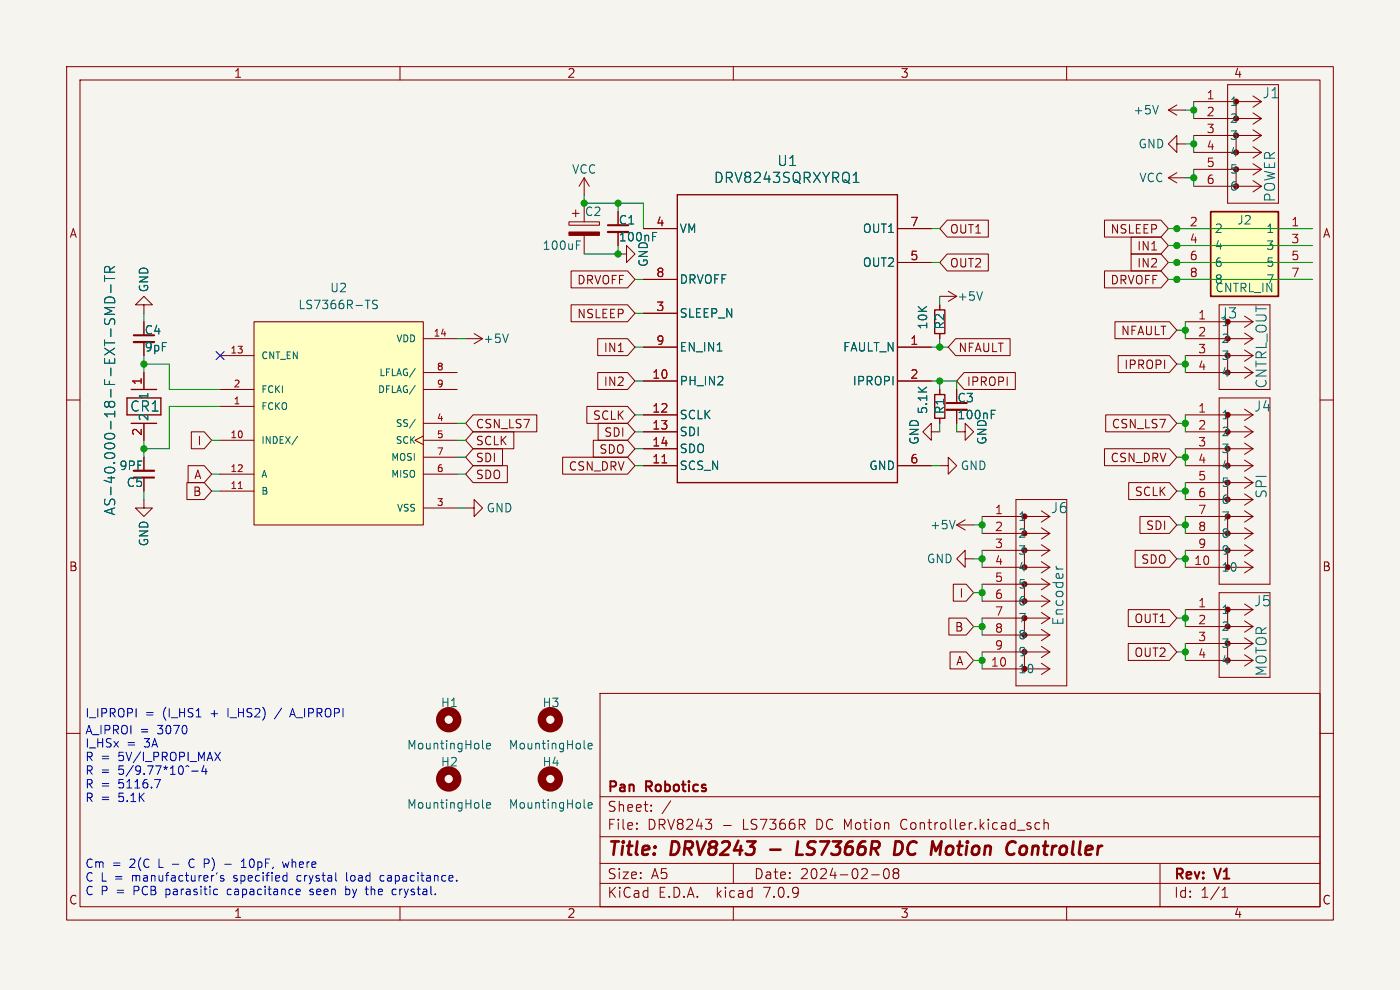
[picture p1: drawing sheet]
<svg xmlns="http://www.w3.org/2000/svg" width="297mm" height="210mm" viewBox="0 0 297 210" stroke-linecap="round" stroke-linejoin="round" font-family="sans-serif">
<path d="M0 0h297.1v210.1h-297.1z" fill="#f5f4ef" stroke="#f5f4ef" stroke-width=".21"/>
<g fill="none" stroke="#840000" stroke-width=".22">
<path d="M14.1 14.1h268.8v181.1h-268.8zM17 17h263v175.3h-263zM84.9 14.1v2.9M155.6 14.1v2.9M226.3 14.1v2.9M260.4 18h10.8v25.1h-10.8zM123.9 37.7v3.6M123.9 37.7l-1 1.8M123.9 37.7l1.1 1.8M247.9 23.3l1.8 1.1M247.9 23.3h3.6M247.9 37.7l1.8 1.1"/>
<path d="M247.9 37.7h3.6M249.7 30.5v-1.8l-1.8 1.8 1.8 1.8v-1.8h1.8M249.7 22.3l-1.8 1M249.7 36.6l-1.8 1.1M253.2 39.5h14.4M253.2 35.9h14.4M253.2 32.3h14.4M253.2 28.7h14.4M253.2 25.1h14.4M253.2 21.6h14.4M262.2 21.6v3.5M262.2 28.7v3.6"/>
<path d="M262.2 35.9v3.6M265.8 38.3l1.8 1.2M265.8 34.7l1.8 1.2M265.8 31.1l1.8 1.2M265.8 27.5l1.8 1.2M265.8 23.9l1.8 1.2M265.8 20.4l1.8 1.2M267.6 39.5l-1.8 1.2M267.6 35.9l-1.8 1.2M267.6 32.3l-1.8 1.2M267.6 28.7l-1.8 1.2M267.6 25.1l-1.8 1.2"/>
<path d="M267.6 21.6l-1.8 1.2M120.7 47.1h6.5v.7h-6.5zM121.2 57.5h11.9l1.6 1.8-1.6 1.8h-11.9zM121.4 45.3h1.5M122.1 44.5v1.5M123.9 43.1v4M123.9 49.9v4M131.1 53.9h1.8v-1.8l1.8 1.8-1.8 1.8v-1.8M131.1 44.9v2.9M136.5 48.5h7.2M136.5 59.3h7.2M190.4 48.5h7.2"/>
<path d="M190.4 55.7h7.2M200.9 46.7h8.8v3.6h-8.8l-1.5-1.8zM200.9 53.9h8.8v3.6h-8.8l-1.5-1.8zM234.3 57.5h12l1.6 1.8-1.6 1.8h-12zM234.3 46.7h12l1.6 1.8-1.6 1.8h-12zM240 53.9h6.3l1.6 1.8-1.6 1.8h-6.3zM240 50.3h6.3l1.6 1.8-1.6 1.8h-6.3zM249.7 48.5h7.1M249.7 55.7h7.1M249.7 59.3h7.1M249.7 52.1h7.1M271.2 48.5h7.2"/>
<path d="M271.2 55.7h7.2M271.2 59.3h7.2M271.2 52.1h7.2M30.5 64.7h1.8l-1.8-1.8-1.8 1.8h1.8v1.8M30.5 68.3v2.8M30.5 79v3.6M46.7 75.4h7.2M53.9 68.3h35.9v43.1h-35.9zM89.8 71.8h7.2M89.8 79h7.2M98.8 71.8h3.6M100.6 70.8l1.8 1"/>
<path d="M102.4 71.8l-1.8 1.1M121.2 64.7h11.9l1.6 1.8-1.6 1.8h-11.9zM126.8 71.8h6.3l1.6 1.8-1.6 1.8h-6.3zM126.8 79h6.3l1.6 1.8-1.6 1.8h-6.3zM136.5 73.6h7.2M136.5 66.5h7.2M190.4 73.6h7.2M199.4 64.7v1M199.4 70.8v1M199.4 62.9h3.6M201.2 61.8l1.8 1.1M202.7 71.8h11.6v3.6h-11.6l-1.5-1.8z"/>
<path d="M203 62.9l-1.8 1M204.5 79h10.9v3.6h-10.9l-1.5-1.8zM236.5 68.3h11.6l1.6 1.7-1.6 1.8h-11.6zM237.2 75.4h10.9l1.6 1.8-1.6 1.8h-10.9zM251.5 71.8h14.3M251.5 79h14.3M251.5 75.4h14.3M251.5 68.3h14.3M258.6 64.7h10.8v17.9h-10.8zM260.4 68.3v3.5M260.4 75.4v3.6M264 77.8l1.8 1.2"/>
<path d="M264 74.2l1.8 1.2M264 70.6l1.8 1.2M264 67.1l1.8 1.2M265.8 79l-1.8 1.2M265.8 75.4l-1.8 1.2M265.8 71.8l-1.8 1.2M265.8 68.3l-1.8 1.1M14.1 84.9h2.9M30.5 89.8v3.6M30.5 97v2.9M39.9 98.8h3.4l1.6 1.8-1.6 1.8h-3.4zM40.6 91.6h2.7l1.6 1.8-1.6 1.8h-2.7z"/>
<path d="M46.7 82.6h7.2M46.7 86.2h7.2M46.7 93.4h7.2M89.8 92.5l-1.8 .9 1.8 .9M89.8 82.6h7.2M89.8 93.4h7.2M89.8 89.8h7.2M89.8 97h7.2M100.4 91.6h8.6v3.6h-8.6l-1.6-1.8zM100.4 88h13.5v3.6h-13.5l-1.6-1.8zM100.4 98.8h7.2v3.6h-7.2l-1.6-1.8zM100.4 95.2h6.2v3.6h-6.2l-1.6-1.8z"/>
<path d="M119.4 97h13.7l1.6 1.8-1.6 1.8h-13.7zM124.5 86.2h8.6l1.6 1.8-1.6 1.8h-8.6zM125.9 93.4h7.2l1.6 1.8-1.6 1.8h-7.2zM126.9 89.8h6.2l1.6 1.8-1.6 1.8h-6.2zM136.5 98.8h7.2M136.5 95.2h7.2M136.5 91.6h7.2M136.5 88h7.2M136.5 80.8h7.2M190.4 98.8h7.2M190.4 80.8h7.2M197.6 91.6v-1.8l-1.8 1.8 1.8 1.8v-1.8h1.8"/>
<path d="M199.4 98.8h1.8v-1.8l1.8 1.8-1.8 1.8v-1.8M199.4 82.6v1.1M199.4 88.7v1.1M203 91.6h1.8v-1.8l1.8 1.8-1.8 1.8v-1.8M203 82.6v2.9M234.3 95.2h13.8l1.6 1.8-1.6 1.8h-13.8zM234.6 88h13.5l1.6 1.8-1.6 1.8h-13.5zM251.5 98.8h14.3M251.5 95.2h14.3M251.5 91.6h14.3M251.5 88h14.3M258.6 84.4h10.8v39.5h-10.8z"/>
<path d="M260.4 88v3.6M260.4 95.2v3.6M264 97.6l1.8 1.2M264 94l1.8 1.2M264 90.4l1.8 1.2M264 86.8l1.8 1.2M265.8 98.8l-1.8 1.2M265.8 95.2l-1.8 1.2M265.8 91.6l-1.8 1.2M265.8 88l-1.8 1.2M280 84.9h2.9M30.5 106v1.8h1.8l-1.8 1.8-1.8-1.8h1.8"/>
<path d="M39.6 102.4h3.7l1.6 1.8-1.6 1.8h-3.7zM46.7 104.2h7.2M46.7 100.6h7.2M89.8 100.6h7.2M89.8 107.8h7.2M98.8 107.8h1.8v-1.8l1.8 1.8-1.8 1.8v-1.8M203 111.4l1.8 1M203 111.4h3.6M204.8 118.5v-1.8l-1.8 1.8 1.8 1.8v-1.8h1.8M204.8 110.3l-1.8 1.1M208.3 116.7h14.4M208.3 113.2h14.4"/>
<path d="M208.3 109.6h14.4M215.5 106h10.8v39.5h-10.8zM217.3 109.6v3.6M217.3 116.7v3.6M220.9 119.1l1.8 1.2M220.9 115.5l1.8 1.2M220.9 112l1.8 1.2M220.9 108.4l1.8 1.2M222.7 116.7l-1.8 1.2M222.7 113.2l-1.8 1.2M222.7 109.6l-1.8 1.2M239.4 102.4h8.7l1.6 1.8-1.6 1.8h-8.7z"/>
<path d="M240.8 116.7h7.3l1.6 1.8-1.6 1.8h-7.3zM241.8 109.6h6.3l1.6 1.8-1.6 1.8h-6.3zM251.5 116.7h14.3M251.5 113.2h14.3M251.5 109.6h14.3M251.5 106h14.3M251.5 102.4h14.3M260.4 102.4v3.6M260.4 109.6v3.6M260.4 116.7v3.6M264 119.1l1.8 1.2M264 115.5l1.8 1.2"/>
<path d="M264 112l1.8 1.2M264 108.4l1.8 1.2M264 104.8l1.8 1.2M264 101.2l1.8 1.2M265.8 116.7l-1.8 1.2M265.8 113.2l-1.8 1.2M265.8 109.6l-1.8 1.2M265.8 106l-1.8 1.2M265.8 102.4l-1.8 1.2M201.3 131.1h3.7l1.6 1.8-1.6 1.8h-3.7zM201.6 138.3h3.4l1.6 1.8-1.6 1.8h-3.4zM202.2 123.9h2.8l1.6 1.8-1.6 1.8h-2.8z"/>
<path d="M208.3 123.9h14.4M208.3 120.3h14.4M208.3 138.3h14.4M208.3 134.7h14.4M208.3 131.1h14.4M208.3 127.5h14.4M217.3 123.9v3.6M217.3 131.1v3.6M217.3 138.3v3.6M220.9 137.1l1.8 1.2M220.9 133.5l1.8 1.2M220.9 129.9l1.8 1.2"/>
<path d="M220.9 126.3l1.8 1.2M220.9 122.7l1.8 1.2M222.7 138.3l-1.8 1.2M222.7 134.7l-1.8 1.2M222.7 131.1l-1.8 1.2M222.7 127.5l-1.8 1.2M222.7 123.9l-1.8 1.2M222.7 120.3l-1.8 1.2M239.4 129.3h8.7l1.6 1.8-1.6 1.8h-8.7zM239.4 136.5h8.7l1.6 1.8-1.6 1.8h-8.7zM251.5 136.5h14.3M251.5 132.9h14.3"/>
<path d="M251.5 129.3h14.3M251.5 120.3h14.3M258.6 125.7h10.8v18h-10.8zM260.4 129.3v3.6M260.4 136.5v3.6M264 138.9l1.8 1.2M264 135.3l1.8 1.2M264 131.7l1.8 1.2M264 128.1l1.8 1.2M265.8 136.5l-1.8 1.2M265.8 132.9l-1.8 1.2M265.8 129.3l-1.8 1.2"/>
<path d="M265.8 120.3l-1.8 1.2M14.1 155.6h2.9M127.3 147.1h152.7v45.2h-152.7zM208.3 141.9h14.4M220.9 140.7l1.8 1.2M222.7 141.9l-1.8 1.2M251.5 140.1h14.3M265.8 140.1l-1.8 1.2M280 155.6h2.9M127.3 177.5h152.7M127.3 169h152.7M135.1 175.7v.2"/>
<path d="M135.1 174.6v.2M138.1 171.9v.2M138.1 170.8v.2M142.3 169.9l-1.8 2.7M220.6 174.6l-.6-.1-.4 .4v.6l.2 .3h.8M221.5 174.7a.53 .53 0 0 1 .9 .1v1.1M221.5 173.8v2.1M84.9 192.3v2.9M127.3 187.4h152.7M127.3 183.2h152.7M155.6 192.3v2.9M155.6 183.2v4.2"/>
<path d="M184.9 185.6h1.6M187.6 184.5l.5-.2a1.33 1.33 0 0 1 0 2.1h-.2a1.29 1.29 0 0 1-.3-1.9zM189.9 185.2l-.4-.4 .1-.3 .3-.2 .6 .1 .2 .3-.1 .3-.3 .2M189.9 185.2l-.4 .4v.4l.4 .4h.4l.4-.4-.1-.6-.3-.2M189.9 185.2h.4M226.3 192.3v2.9M246.1 183.2v9.1M259.3 190.3h1.2M259.3 188.8l.6-.6v2.1"/>
</g>
<path d="M169.3 178.5l-.4 2.8h1.4M190 178.5h.7a1.37 1.37 0 0 1 .5 2.1 1.28 1.28 0 0 1-1.5 .7zM201.1 179.6l-.3 .4-.1 .8 .4 .5M216.4 180a.77 .77 0 0 1 .7-.6 .77 .77 0 0 1 .8 .6l-.1 .8a.81 .81 0 0 1-1.4 .3M163.4 180.2h2.2" fill="none" stroke="#840000" stroke-width=".57"/>
<g fill="none" stroke="#006464" stroke-width=".22">
<path d="M181 38.7h1.2M181.4 36.9l.2-.4v2.2M245.7 22.4l-.6 1.8M22.2 58.5v1.2M22.2 59.1h2.1M23.3 57.7v-.8a.59 .59 0 0 0-.6-.4 .59 .59 0 0 0-.5 .4v.8h2.1M24.3 56.5l-1 .7M122.3 52h.6M122.3 51.1h.8M138.5 50.2h.6M138.5 49.3h.8M22.3 67.6l-.1 .3"/>
<path d="M22.5 63.2a1.12 1.12 0 0 1 1.3-.1 1.12 1.12 0 0 1 .5 1.1h-2.1v-.5zM23.5 67.7h.6M23.5 60.4v1.7M24.3 65.2h-2.1l1.5 .8-1.5 .7h2.1M77.5 63.7h1M80.1 63.8l-.7-.1-.4 .3 .2 .5 .8 .3v.5l-.3 .2-.7-.1M88.1 78.2l-1.2 1.8M107.8 70.9l-.6 1.8M208.4 61.9l-.6 1.8M63.1 92.5l-1.2 1.9M88.1 89l-1.2 1.8M88.1 81.8l-1.2 1.8"/>
<path d="M210.3 87.9h.6M210.3 87h.9M202.6 110.4l-.6 1.8M224.1 120.1l.2 .5M102.4 158.6l.2 .3M103.2 158.3l.9-.2-.1-.3-.5-.1-.3 .2 .1 .9h.7M123.9 158.6l.3 .3M124.8 158.3l.8-.2-.1-.3-.5-.1-.2 .2 .1 .9h.6M102.4 171.2l.2 .2M103.2 170.8l.9-.1-.1-.4h-.5l-.3 .2 .1 .9h.7M123.9 171.2l.3 .2M124.8 170.8l.8-.1-.1-.4h-.5l-.2 .2 .1 .9h.6"/>
</g>
<path d="M129 49.2h4.3M28.4 72.6h4.3M28.4 99.9h4.3M200.8 86.9h4.3" fill="none" stroke="#840000" stroke-width=".47"/>
<path d="M129 47.8h4.3M28.4 71.1h4.3M200.8 85.5h4.3M28.4 101.3h4.3" fill="none" stroke="#840000" stroke-width=".43"/>
<path d="M120.7 49.2h6.5v.7h-6.5z" fill="#840000" stroke="#840000" stroke-width=".22"/>
<g fill="#840000" stroke="#840000" stroke-width=".21">
<circle cx="260.4" cy="129.3" r=".54"/>
<circle cx="260.4" cy="88" r=".54"/>
<circle cx="217.3" cy="109.6" r=".54"/>
<circle cx="262.2" cy="21.6" r=".54"/>
</g>
<path d="M143.7 41.3h46.7v61.1h-46.7zM198.3 65.7h2.1v5.1h-2.1zM26.9 84.4h7.2v3.6h-7.2M27.8 82.6h5.4M27.8 89.8h5.4M198.3 83.7h2.1v5h-2.1z" fill="none" stroke="#840000" stroke-width=".29"/>
<path d="M140.4 98.2h1.1M50.6 103.6h.8" fill="none" stroke="#a90000" stroke-width=".22"/>
<g fill="none" stroke="#840000" stroke-width="1.8">
<circle cx="95.2" cy="152.7" r="1.8"/>
<circle cx="116.7" cy="152.7" r="1.8"/>
<circle cx="95.2" cy="165.2" r="1.8"/>
<circle cx="116.7" cy="165.2" r="1.8"/>
</g>
<g fill="#ffffc2" stroke="#ffffc2" stroke-width=".21">
<path d="M256.8 44.9h14.4v18h-14.4z"/>
<path d="M53.9 68.3h35.9v43.1h-35.9z"/>
</g>
<path d="M256.8 44.9h14.4v18h-14.4z" fill="none" stroke="#840000" stroke-width=".36"/>
<g fill="none" stroke="#0000c2" stroke-width=".22">
<path d="M45.6 159.6l1.2 1.8M46.8 159.6l-1.2 1.8M59.8 150.2l-1.6 2.3M61.6 151.6h.9M62.1 150.3l-.6 1.8M34 165.4l-.8 1.8M40.7 163.6h1.4M43.2 162.4l-.4 1.3h1.1M43.7 163.1v1.2M40.4 182.3l-.3 .7 .1 .6 .2 .3M45.6 188.6l.6 .1M46.2 189.7l-.6 .1"/>
<path d="M47.4 185.8l-.4-.1-.2 .3v.2l.6 .2v.4h-.6M47.7 183.3h1.4M48.6 188.6l-.4 .3v.6l.4 .3M51.2 184h1M51.2 182.7l.5-.5v1.8M59.9 182.8l.4 1.2 .3-.8 .4 .8 .3-1.2M60.7 185.7l.2 .1M60.9 185.1v1.8M60.9 186.8l-.2 .1M63.1 188.6l.5 .1 .1 .3-.9 .2M63.3 185.7l-.3 .4v.5l.3 .3M63.6 189.7l-.5 .1"/>
<path d="M65.7 189.7l.6 .1M66.3 188.6l-.5 .1-.1 .2 .1 .2 .5 .1M73.4 188.7l.5-.1 .2 .2M73.4 188v1.8M73.5 185.1v1.6l.3 .2M74.1 189.6l-.2 .2-.5-.1M81.5 185.8l-.5-.1-.4 .4v.5l.2 .2h.7M83.5 188.6l.5 .1M84 189.7l-.5 .1M96.9 186.7v.2"/>
</g>
<g fill="none" stroke="#009600" stroke-width=".22">
<path d="M251.5 30.5h1.7M251.5 37.7h1.7M251.5 23.3h1.7M253.2 21.6v3.5M253.2 28.7v3.6M253.2 35.9v3.6M123.9 41.3v1.8h12.6v5.4M131.1 52.1v1.8h-7.2M131.1 43.1v1.8M134.7 59.3h1.8M197.6 55.7h1.8M197.6 48.5h1.8"/>
<path d="M247.9 55.7h30.5M247.9 48.5h30.5M247.9 59.3h30.5M247.9 52.1h30.5M30.5 77.2h5.4v5.4h10.8M30.5 66.5v1.8M30.5 75.4v3.6M97 71.8h1.8M134.7 73.6h1.8M134.7 66.5h1.8M197.6 73.6h3.6M199.4 62.9v1.8"/>
<path d="M199.4 71.8v1.8M249.7 77.2h1.8M249.7 70h1.8M251.5 68.3v3.5M251.5 75.4v3.6M30.5 93.4v3.6M44.9 93.4h1.8M46.7 86.2h-10.8v9h-5.4M97 89.8h1.8M97 93.4h1.8M97 97h1.8M134.7 80.8h1.8"/>
<path d="M134.7 98.8h1.8M134.7 95.2h1.8M134.7 88h1.8M134.7 91.6h1.8M197.6 80.8h5.4v1.8M197.6 98.8h1.8M199.4 80.8v1.8M199.4 89.8v1.8M203 89.8v1.8M249.7 89.8h1.8M249.7 97h1.8M251.5 88v3.6"/>
<path d="M251.5 95.2v3.6M30.5 104.2v1.8M44.9 104.2h1.8M44.9 100.6h1.8M97 100.6h1.8M97 107.8h1.8M206.6 118.5h1.7M206.6 111.4h1.7M208.3 109.6v3.6M208.3 116.7v3.6M249.7 118.5h1.8M249.7 104.2h1.8"/>
<path d="M249.7 111.4h1.8M251.5 102.4v3.6M251.5 109.6v3.6M251.5 116.7v3.6M206.6 132.9h1.7M206.6 125.7h1.7M208.3 123.9v3.6M208.3 131.1v3.6M208.3 138.3v3.6M249.7 138.3h1.8M249.7 131.1h1.8M251.5 129.3v3.6"/>
<path d="M251.5 136.5v3.6M206.6 140.1h1.7"/>
</g>
<path d="M45.8 74.6l1.8 1.7M47.6 74.6l-1.8 1.7" fill="none" stroke="#000084" stroke-width=".22"/>
<g fill="#009600" stroke="#009600" stroke-width=".22">
<circle cx="251.5" cy="111.4" r=".65"/>
<circle cx="251.5" cy="89.8" r=".65"/>
<circle cx="251.5" cy="97" r=".65"/>
<circle cx="251.5" cy="118.5" r=".65"/>
<circle cx="251.5" cy="104.2" r=".65"/>
<circle cx="199.4" cy="80.8" r=".65"/>
<circle cx="251.5" cy="77.2" r=".65"/>
<circle cx="199.4" cy="73.6" r=".65"/>
<circle cx="251.5" cy="138.3" r=".65"/>
<circle cx="208.3" cy="140.1" r=".65"/>
<circle cx="251.5" cy="131.1" r=".65"/>
<circle cx="208.3" cy="125.7" r=".65"/>
<circle cx="251.5" cy="70" r=".65"/>
<circle cx="249.7" cy="59.3" r=".65"/>
<circle cx="253.2" cy="23.3" r=".65"/>
<circle cx="253.2" cy="37.7" r=".65"/>
<circle cx="249.7" cy="55.7" r=".65"/>
<circle cx="249.7" cy="52.1" r=".65"/>
<circle cx="249.7" cy="48.5" r=".65"/>
<circle cx="253.2" cy="30.5" r=".65"/>
<circle cx="131.1" cy="43.1" r=".65"/>
<circle cx="131.1" cy="53.9" r=".65"/>
<circle cx="123.9" cy="43.1" r=".65"/>
<circle cx="208.3" cy="118.5" r=".65"/>
<circle cx="208.3" cy="111.4" r=".65"/>
<circle cx="208.3" cy="132.9" r=".65"/>
<circle cx="30.5" cy="77.2" r=".65"/>
<circle cx="30.5" cy="95.2" r=".65"/>
</g>
<g font-size="3.9" fill="#840000">
<text x="128.7" y="182.3">Title:</text>
<text x="142.4" y="182.3">DRV8243</text>
<text x="171.3" y="182.3">LS7366R</text>
<text x="193.2" y="182.3">DC</text>
<text x="202.1" y="182.3">Motion</text>
<text x="219.3" y="182.3">Controller</text>
</g>
<g font-size="3" fill="#006464">
<text x="267.7" y="21.2">J1</text>
<text x="164.8" y="35.5">U1</text>
<text x="151.3" y="39.1">DRV8243SQRXYRQ1</text>
<text x="270.8" y="43" transform="rotate(-90 270.8 43)">POWER</text>
<text x="258.7" y="67.9">J3</text>
<text x="269" y="82.5" transform="rotate(-90 269 82.5)">CNTRL_OUT</text>
<text x="27.5" y="87.6">CR1</text>
<text x="265.9" y="87.6">J4</text>
<text x="269" y="105.9" transform="rotate(-90 269 105.9)">SPI</text>
<text x="24.8" y="109.5" transform="rotate(-90 24.8 109.5)">AS-40.000-18-F-EXT-SMD-TR</text>
<text x="222.8" y="109.2">J6</text>
<text x="265.9" y="128.9">J5</text>
<text x="225.9" y="132.8" transform="rotate(-90 225.9 132.8)">Encoder</text>
<text x="269" y="143.6" transform="rotate(-90 269 143.6)">MOTOR</text>
</g>
<g font-size="3" fill="#840000">
<text x="128.7" y="172.5">Sheet:</text>
<text x="128.7" y="168.6">Pan</text>
<text x="137.1" y="168.6">Robotics</text>
<text x="128.7" y="176.3">File:</text>
<text x="137.3" y="176.3">DRV8243</text>
<text x="153.3" y="176.3">-</text>
<text x="157.8" y="176.3">LS7366R</text>
<text x="173.5" y="176.3">DC Motion</text>
<text x="191.9" y="176.3">Controller.kicad_sch</text>
<text x="128.7" y="190.8">KiCad</text>
<text x="128.7" y="186.8">Size:</text>
<text x="138.1" y="186.8">A5</text>
<text x="139.6" y="190.8">E.D.A.</text>
<text x="152.2" y="190.8">kicad</text>
<text x="159.8" y="186.8">Date:</text>
<text x="162.4" y="190.8">7.0.9</text>
<text x="169.7" y="186.8">2024-02-08</text>
<text x="248.9" y="187.1">Rev:</text>
<text x="248.9" y="190.8">Id:</text>
<text x="254.7" y="190.8">1/1</text>
<text x="257.9" y="187.1">V1</text>
</g>
<g font-size="2.6" fill="#840000">
<text x="49.5" y="16.8">1</text>
<text x="120.2" y="16.8">2</text>
<text x="190.9" y="16.8">3</text>
<text x="261.6" y="16.8">4</text>
<text x="14.6" y="50.7">A</text>
<text x="280.5" y="50.7">A</text>
<text x="14.5" y="121.5">B</text>
<text x="280.4" y="121.5">B</text>
<text x="14.5" y="192.2">C</text>
<text x="49.5" y="195">1</text>
<text x="120.2" y="195">2</text>
<text x="190.9" y="195">3</text>
<text x="261.6" y="195">4</text>
<text x="280.4" y="192.2">C</text>
</g>
<g font-size="2.5" fill="#a90000">
<text x="255.8" y="21.2">1</text>
<text x="255.8" y="24.8">2</text>
<text x="255.8" y="28.4">3</text>
<text x="255.8" y="32">4</text>
<text x="255.8" y="35.6">5</text>
<text x="255.8" y="39.2">6</text>
<text x="139.1" y="48.1">4</text>
<text x="193" y="48.1">7</text>
<text x="252.3" y="48.1">2</text>
<text x="252.3" y="51.7">4</text>
<text x="273.8" y="48.1">1</text>
<text x="273.8" y="51.7">3</text>
<text x="139.1" y="58.9">8</text>
<text x="193" y="55.3">5</text>
<text x="252.3" y="55.3">6</text>
<text x="252.3" y="58.9">8</text>
<text x="273.8" y="55.3">5</text>
<text x="273.8" y="58.9">7</text>
<text x="139.1" y="66.1">3</text>
<text x="254" y="67.9">1</text>
<text x="254" y="71.5">2</text>
<text x="139.1" y="73.3">9</text>
<text x="193" y="73.3">1</text>
<text x="254" y="75.1">3</text>
<text x="30.2" y="81.8" transform="rotate(-90 30.2 81.8)">1</text>
<text x="138.2" y="80.5">10</text>
<text x="193" y="80.5">2</text>
<text x="254" y="78.7">4</text>
<text x="138.2" y="87.6">12</text>
<text x="254" y="87.6">1</text>
<text x="30.2" y="92.6" transform="rotate(-90 30.2 92.6)">2</text>
<text x="138.2" y="91.2">13</text>
<text x="138.2" y="94.8">14</text>
<text x="254" y="91.2">2</text>
<text x="254" y="94.8">3</text>
<text x="138.2" y="98.4">11</text>
<text x="193" y="98.4">6</text>
<text x="254" y="98.4">4</text>
<text x="254" y="102">5</text>
<text x="254" y="105.6">6</text>
<text x="210.9" y="109.2">1</text>
<text x="210.9" y="112.8">2</text>
<text x="254" y="109.2">7</text>
<text x="254" y="112.8">8</text>
<text x="210.9" y="116.4">3</text>
<text x="210.9" y="120">4</text>
<text x="253.2" y="120">10</text>
<text x="254" y="116.4">9</text>
<text x="210.9" y="123.6">5</text>
<text x="210.9" y="127.2">6</text>
<text x="210.9" y="130.8">7</text>
<text x="254" y="129">1</text>
<text x="210.9" y="134.3">8</text>
<text x="210.9" y="137.9">9</text>
<text x="254" y="132.6">2</text>
<text x="254" y="136.1">3</text>
<text x="210.1" y="141.5">10</text>
<text x="254" y="139.7">4</text>
</g>
<g font-size="2.5" fill="#006464">
<text x="260.8" y="22.8">1</text>
<text x="240.3" y="24.6">+5V</text>
<text x="260.8" y="26.4">2</text>
<text x="260.8" y="30">3</text>
<text x="241.4" y="31.8">GND</text>
<text x="260.8" y="33.6">4</text>
<text x="121.2" y="37.1">VCC</text>
<text x="241.6" y="38.9">VCC</text>
<text x="260.8" y="37.1">5</text>
<text x="260.8" y="40.7">6</text>
<text x="123.9" y="46.1">C2</text>
<text x="131.1" y="47.9">C1</text>
<text x="262.3" y="47.9">J2</text>
<text x="115" y="53.3">100uF</text>
<text x="144" y="49.7">VM</text>
<text x="182.9" y="49.7">OUT1</text>
<text x="257.6" y="49.7">2</text>
<text x="257.6" y="53.3">4</text>
<text x="268.5" y="49.7">1</text>
<text x="268.5" y="53.3">3</text>
<text x="137.7" y="56.8" transform="rotate(-90 137.7 56.8)">GND</text>
<text x="182.9" y="56.9">OUT2</text>
<text x="257.6" y="56.9">6</text>
<text x="268.5" y="56.9">5</text>
<text x="31.8" y="62.2" transform="rotate(-90 31.8 62.2)">GND</text>
<text x="63.1" y="65.9">LS7366R-TS</text>
<text x="69.9" y="62.3">U2</text>
<text x="144" y="60.5">DRVOFF</text>
<text x="203" y="64.1">+5V</text>
<text x="257.6" y="60.5">8</text>
<text x="257.7" y="62.3">CNTRL_IN</text>
<text x="268.5" y="60.5">7</text>
<text x="30.5" y="71.3">C4</text>
<text x="144" y="67.7">SLEEP_N</text>
<text x="197" y="70" transform="rotate(-90 197 70)">10K</text>
<text x="200.6" y="70" transform="rotate(-90 200.6 70)">R2</text>
<text x="259" y="69.5">1</text>
<text x="102.4" y="73.1">+5V</text>
<text x="144" y="74.9">EN_IN1</text>
<text x="178.7" y="74.9">FAULT_N</text>
<text x="259" y="73.1">2</text>
<text x="259" y="76.7">3</text>
<text x="144" y="82">PH_IN2</text>
<text x="180.8" y="82">IPROPI</text>
<text x="259" y="80.2">4</text>
<text x="31.8" y="89.4" transform="rotate(-90 31.8 89.4)">2</text>
<text x="31.8" y="85" transform="rotate(-90 31.8 85)">1</text>
<text x="144" y="89.2">SCLK</text>
<text x="197" y="88" transform="rotate(-90 197 88)">5.1K</text>
<text x="200.6" y="88" transform="rotate(-90 200.6 88)">R1</text>
<text x="203" y="85.6">C3</text>
<text x="259" y="89.2">1</text>
<text x="144" y="92.8">SDI</text>
<text x="195.2" y="94.5" transform="rotate(-90 195.2 94.5)">GND</text>
<text x="209.6" y="94.5" transform="rotate(-90 209.6 94.5)">GND</text>
<text x="259" y="92.8">2</text>
<text x="25.2" y="100">9PF</text>
<text x="144" y="100">SCS_N</text>
<text x="144" y="96.4">SDO</text>
<text x="184.3" y="100">GND</text>
<text x="203.7" y="100">GND</text>
<text x="259" y="96.4">3</text>
<text x="259" y="100">4</text>
<text x="259" y="103.6">5</text>
<text x="259" y="107.2">6</text>
<text x="103.1" y="109">GND</text>
<text x="197.2" y="112.6">+5V</text>
<text x="215.9" y="110.8">1</text>
<text x="259" y="110.8">7</text>
<text x="31.8" y="116" transform="rotate(-90 31.8 116)">GND</text>
<text x="196.5" y="119.8">GND</text>
<text x="215.9" y="114.4">2</text>
<text x="215.9" y="118">3</text>
<text x="259" y="114.4">8</text>
<text x="259" y="118">9</text>
<text x="215.9" y="121.6">4</text>
<text x="215.9" y="125.2">5</text>
<text x="259" y="121.6">10</text>
<text x="215.9" y="128.7">6</text>
<text x="259" y="130.5">1</text>
<text x="215.9" y="132.3">7</text>
<text x="215.9" y="135.9">8</text>
<text x="259" y="134.1">2</text>
<text x="259" y="137.7">3</text>
<text x="215.9" y="143.1">10</text>
<text x="215.9" y="139.5">9</text>
<text x="259" y="141.3">4</text>
<text x="93.4" y="150.3">H1</text>
<text x="115" y="150.3">H3</text>
<text x="86.2" y="159.3">MountingHole</text>
<text x="107.8" y="159.3">MountingHole</text>
<text x="93.4" y="162.9">H2</text>
<text x="115" y="162.9">H4</text>
<text x="86.2" y="171.9">MountingHole</text>
<text x="107.8" y="171.9">MountingHole</text>
</g>
<g font-size="2.5" fill="#840000">
<text x="131.1" y="51.5">100nF</text>
<text x="201.4" y="49.8">OUT1</text>
<text x="235.5" y="49.8">NSLEEP</text>
<text x="241.1" y="53.4">IN1</text>
<text x="201.4" y="57">OUT2</text>
<text x="241.1" y="57">IN2</text>
<text x="122.3" y="60.6">DRVOFF</text>
<text x="235.5" y="60.6">DRVOFF</text>
<text x="122.3" y="67.8">NSLEEP</text>
<text x="237.7" y="71.4">NFAULT</text>
<text x="30.5" y="74.9">9pF</text>
<text x="128" y="75">IN1</text>
<text x="203.2" y="75">NFAULT</text>
<text x="128" y="82.2">IN2</text>
<text x="205" y="82.2">IPROPI</text>
<text x="238.4" y="78.6">IPROPI</text>
<text x="125.6" y="89.4">SCLK</text>
<text x="203" y="89.2">100nF</text>
<text x="41.7" y="94.7">I</text>
<text x="100.8" y="94.7">SCLK</text>
<text x="100.8" y="91.2">CSN_LS7</text>
<text x="128" y="93">SDI</text>
<text x="235.7" y="91.2">CSN_LS7</text>
<text x="41.1" y="101.9">A</text>
<text x="100.8" y="101.9">SDO</text>
<text x="100.8" y="98.3">SDI</text>
<text x="120.5" y="100.1">CSN_DRV</text>
<text x="127" y="96.5">SDO</text>
<text x="235.5" y="98.3">CSN_DRV</text>
<text x="26.7" y="103.6">C5</text>
<text x="40.8" y="105.5">B</text>
<text x="240.6" y="105.5">SCLK</text>
<text x="243" y="112.7">SDI</text>
<text x="242" y="119.9">SDO</text>
<text x="203.4" y="127.1">I</text>
<text x="202.4" y="134.3">B</text>
<text x="240.5" y="132.5">OUT1</text>
<text x="202.7" y="141.4">A</text>
<text x="240.5" y="139.6">OUT2</text>
</g>
<g font-size="2.5" fill="#0000c2">
<text x="18" y="155.9">A_IPROI</text>
<text x="18" y="152.3">I_IPROPI</text>
<text x="29.7" y="155.9">=</text>
<text x="30.8" y="152.3">=</text>
<text x="33.6" y="155.9">3070</text>
<text x="34.7" y="152.3">(I_HS1</text>
<text x="45.1" y="152.3">+</text>
<text x="49" y="152.3">I_HS2)</text>
<text x="62.9" y="152.3">A_IPROPI</text>
<text x="18" y="158.7">I_HSx</text>
<text x="18" y="161.6">R =</text>
<text x="25.3" y="161.6">5V/I_PROPI_MAX</text>
<text x="26.9" y="158.7">=</text>
<text x="30.8" y="158.7">3A</text>
<text x="18" y="164.5">R =</text>
<text x="18" y="167.4">R =</text>
<text x="25.3" y="164.5">5/9.77*10^-4</text>
<text x="25.3" y="167.4">5116.7</text>
<text x="18" y="170.3">R =</text>
<text x="25.3" y="170.3">5.1K</text>
<text x="18" y="184.2">Cm</text>
<text x="23.8" y="184.2">=</text>
<text x="27.7" y="184.2">2(C</text>
<text x="34" y="184.2">L -</text>
<text x="41" y="184.2">C P)</text>
<text x="53" y="184.2">10pF,</text>
<text x="62.1" y="184.2">where</text>
<text x="18" y="187.1">C L =</text>
<text x="18" y="190">C P</text>
<text x="24.9" y="190">=</text>
<text x="28.4" y="187.1">manufacturer's</text>
<text x="28.7" y="190">PCB</text>
<text x="35.8" y="190">parasitic</text>
<text x="49.2" y="190">capacitance</text>
<text x="50.2" y="187.1">specified</text>
<text x="64" y="187.1">crystal</text>
<text x="67" y="190">seen</text>
<text x="74.7" y="187.1">load</text>
<text x="74.8" y="190">by</text>
<text x="79.4" y="190">the</text>
<text x="82.2" y="187.1">capacitance.</text>
<text x="85.3" y="190">crystal.</text>
</g>
<g font-size="2" fill="#a90000">
<text x="91.8" y="71.5">14</text>
<text x="48.7" y="75.1">13</text>
<text x="49.4" y="82.3">2</text>
<text x="92.5" y="78.7">8</text>
<text x="92.5" y="82.3">9</text>
<text x="49.4" y="85.9">1</text>
<text x="92.5" y="89.4">4</text>
<text x="48.7" y="93">10</text>
<text x="92.5" y="93">5</text>
<text x="48.7" y="100.2">12</text>
<text x="92.5" y="100.2">6</text>
<text x="92.5" y="96.6">7</text>
<text x="48.7" y="103.8">11</text>
<text x="92.5" y="107.4">3</text>
</g>
<g font-size="2" fill="#006464">
<text x="55.3" y="76.5">CNT_EN</text>
<text x="83.9" y="72.9">VDD</text>
<text x="55.3" y="83.7">FCKI</text>
<text x="80" y="83.7">DFLAG/</text>
<text x="80.3" y="80.1">LFLAG/</text>
<text x="55.3" y="87.3">FCKO</text>
<text x="55.3" y="94.4">INDEX/</text>
<text x="83.8" y="90.8">SS/</text>
<text x="83.8" y="94.4">SCK</text>
<text x="55.3" y="101.6">A</text>
<text x="82.8" y="101.6">MISO</text>
<text x="82.8" y="98">MOSI</text>
<text x="55.3" y="105.2">B</text>
<text x="84" y="108.8">VSS</text>
</g>
</svg>
